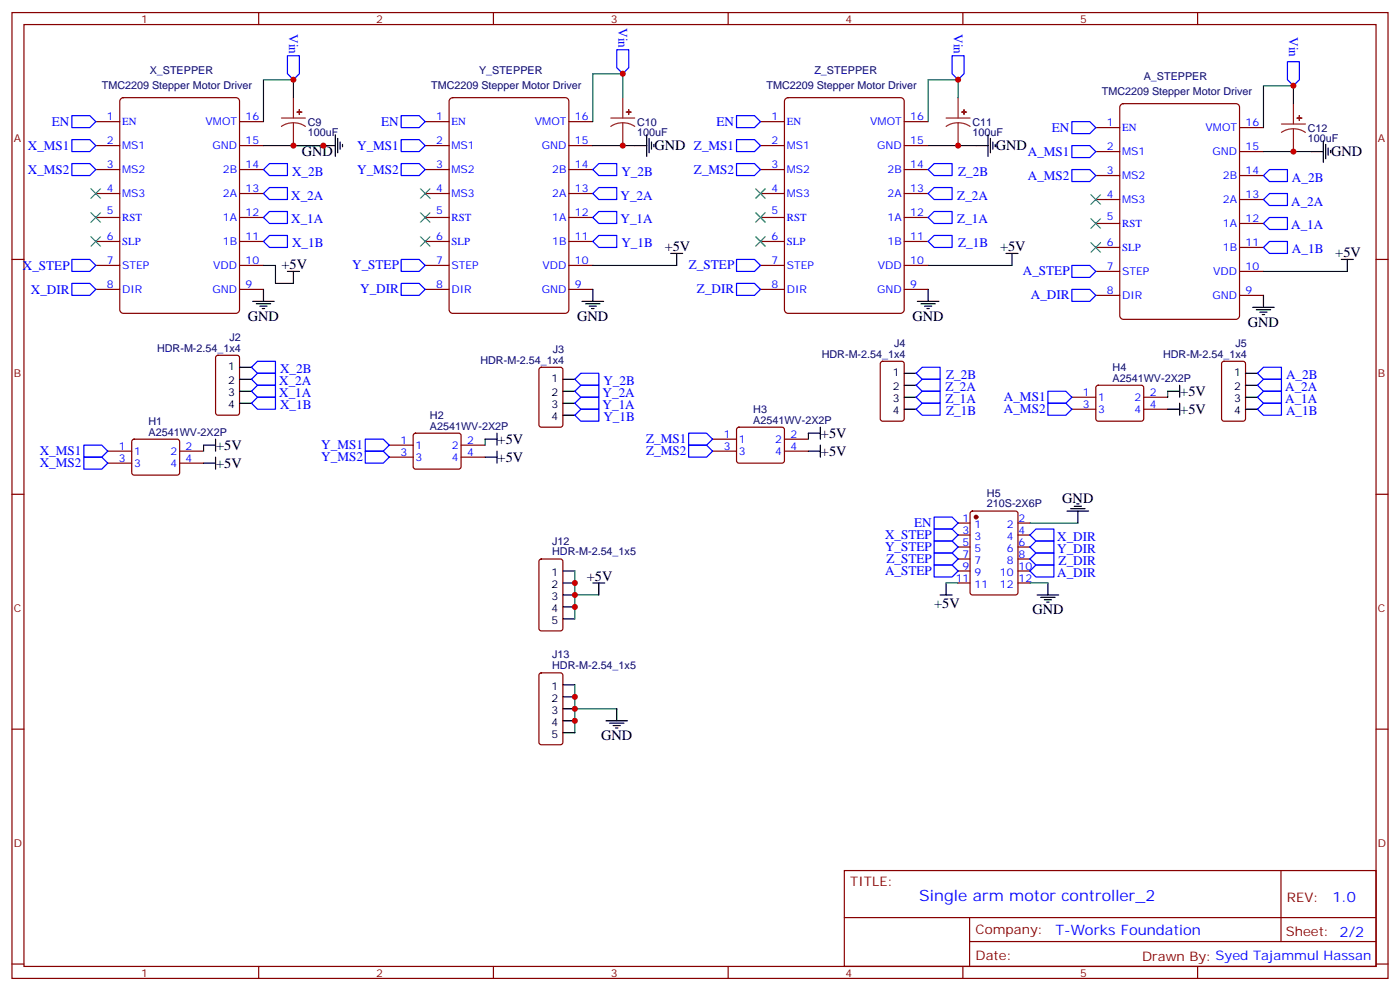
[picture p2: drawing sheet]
<svg xmlns="http://www.w3.org/2000/svg" width="412mm" height="292mm" viewBox="0 0 412 292" stroke-linecap="round" stroke-linejoin="round" font-family="sans-serif">
<g fill="none" stroke="#870000" stroke-width=".35">
<path d="M3.5 3.7h405.4v284.3h-405.4zM7.1 7.2h398.2v277.3h-398.2zM76.2 3.7v3.5M145.3 3.7v3.5M214.5 3.7v3.5M283.6 3.7v3.5M352.8 3.7v3.5M28.2 35.8h7.1M35.5 29.2l.8-.4h33.2l.9 .4 .2 .6v61.4l-.5 .8-.6 .3h-33.2l-.8-.5-.2-.6v-61.4zM70.6 35.8h7M125.2 35.8h7.1M132.5 29.2l.8-.4h33.2l.9 .4 .2 .6v61.4l-.5 .8-.6 .3h-33.2l-.8-.5-.2-.6v-61.4z"/>
<path d="M167.6 35.8h7M224 35.8h7.1M231.3 29.2l.8-.4h33.2l.8 .4 .2 .6v61.4l-.4 .8-.6 .3h-33.2l-.8-.5-.2-.6v-61.4zM266.3 35.8h7.1M322.8 37.6h7M330.1 30.9l.8-.4h33.2l.8 .4 .2 .7v61.4l-.5 .8-.5 .2h-33.2l-.8-.5-.3-.5v-61.4zM365.1 37.6h7.1M28.2 42.9h7.1M28.2 49.9h7.1M28.2 57h7.1M70.6 42.9h7M70.6 49.9h7"/>
<path d="M70.6 57h7M125.2 42.9h7.1M125.2 49.9h7.1M125.2 57h7.1M167.6 42.9h7M167.6 49.9h7M167.6 57h7M224 42.9h7.1M224 49.9h7.1M224 57h7.1M266.3 42.9h7.1M266.3 49.9h7.1"/>
<path d="M266.3 57h7.1M322.8 44.6h7M322.8 51.7h7M322.8 58.7h7M365.1 44.6h7.1M365.1 51.7h7.1M365.1 58.7h7.1M3.5 76.4h3.6M28.2 64h7.1M28.2 71.1h7.1M28.2 78.1h7.1M70.6 64h7"/>
<path d="M70.6 71.1h7M70.6 78.1h7M125.2 64h7.1M125.2 71.1h7.1M125.2 78.1h7.1M167.6 64h7M167.6 71.1h7M167.6 78.1h7M224 64h7.1M224 71.1h7.1M224 78.1h7.1M266.3 64h7.1"/>
<path d="M266.3 71.1h7.1M266.3 78.1h7.1M322.8 65.8h7M322.8 72.8h7M322.8 79.9h7M365.1 65.8h7.1M365.1 72.8h7.1M365.1 79.9h7.1M405.3 76.4h3.6M28.2 85.2h7.1M70.6 85.2h7M125.2 85.2h7.1"/>
<path d="M167.6 85.2h7M224 85.2h7.1M266.3 85.2h7.1M322.8 87h7M365.1 87h7.1M63.7 104.8l.5-.2h5.6l.7 .4 .1 16.5-.5 .7h-5.9l-.6-.4-.1-16.5zM159 108.3l.5-.2h5.6l.7 .5v16.5l-.5 .6-5.8 .1-.7-.5-.1-16.5zM259.5 106.6l.5-.2h5.6l.7 .4v16.5l-.4 .6-5.9 .1-.7-.5v-16.4zM315.7 116.9h7.1M323 113.6l.5-.2h12.7l.5 .2 .2 .5-.1 9.5-.6 .4-13-.1-.4-.6v-9.2zM336.9 116.9h7.1M360.1 106.6l.4-.2h5.7l.6 .4 .1 16.5-.5 .6-5.9 .1-.6-.5-.1-16.4z"/>
<path d="M31.7 132.8h7.1M31.7 136.3h7.1M39 129.5l.5-.2h12.7l.5 .2 .2 .5v9.4l-.7 .5-13-.1-.4-.6v-9.2zM52.9 132.8h7.1M52.9 136.3h7.1M114.7 131.1h7M114.7 134.6h7M121.9 127.7l.5-.2h12.7l.5 .2 .2 .5v9.5l-.7 .4-13-.1-.4-.6v-9.2zM135.8 131.1h7.1M135.8 134.6h7.1M209.9 132.8h7.1M209.9 129.3h7.1"/>
<path d="M217.2 126l.5-.2h12.7l.5 .2 .2 .5-.1 9.4-.6 .4h-13l-.4-.7v-9.1zM231.1 132.8h7M231.1 129.3h7M315.7 120.5h7.1M336.9 120.5h7.1M3.5 145.5h3.6M282.2 154h3.6M282.2 157.5h3.6M286 150.7l.5-.2h12.7l.6 .4 .1 23.5-.5 .7-12.9 .1-.7-.5v-23.5zM299.9 154h3.5M299.9 157.5h3.5M405.3 145.5h3.6"/>
<path d="M159 164.8l.5-.2h5.6l.7 .4v20l-.5 .7h-5.8l-.7-.4-.1-20zM282.2 171.6h3.6M282.2 168.1h3.6M282.2 161h3.6M282.2 164.6h3.6M299.9 171.6h3.5M299.9 168.1h3.5M299.9 161h3.5M299.9 164.6h3.5M159 198.3l.5-.2h5.6l.7 .4v20l-.5 .7-5.8 .1-.7-.5-.1-20zM3.5 214.7h3.6M405.3 214.7h3.6"/>
<path d="M248.7 256.3h156.6v28.2h-156.6zM377.3 256.3v20.9M248.7 270.1h156.5M285.6 277.2h119.6M285.6 270.1v14.2M3.5 283.8h3.6M76.2 284.5v3.5M145.3 284.5v3.5M214.5 284.5v3.5M283.6 284.5v3.5M352.8 284.5v3.5M405.3 283.8h3.6"/>
</g>
<g fill="#8c2424" stroke="#8c2424" stroke-width=".35">
<path d="M88.2 32.3v1.4z"/>
<path d="M87.5 33h1.4z"/>
<path d="M185.2 32.3v1.4z"/>
<path d="M184.5 33h1.4z"/>
<path d="M284 32.3v1.4z"/>
<path d="M283.3 33h1.4z"/>
<path d="M382.7 34l.1 1.5z"/>
<path d="M382.1 34.7l1.4 .1z"/>
</g>
<g fill="none" stroke="#8c2424" stroke-width=".35">
<path d="M82.9 34.7h7.1M86.4 36.2l1.9 .2 1.7 .8M86.4 36.2l-1.8 .2-1.7 .8M86.4 28.8v5.9M86.4 36.2v6.7M179.9 34.7h7.1M183.4 36.2l1.9 .2 1.7 .8M183.4 36.2l-1.8 .2-1.7 .8M183.4 28.8v5.9M183.4 36.2v6.7M278.7 34.7h7.1M282.2 36.2l1.9 .2 1.7 .8"/>
<path d="M282.2 36.2l-1.8 .2-1.7 .8M282.2 28.8v5.9M282.2 36.2v6.7M377.5 36.5h7M381 37.9l1.9 .3 1.6 .8M381 37.9l-1.9 .3-1.6 .8M381 30.5v6M381 37.9v6.7"/>
</g>
<g fill="none" stroke="#008700" stroke-width=".35">
<path d="M86.4 28.8v-5.3h-8.8v12.3M183.4 28.8v-7.1h-8.8v14.1M282.2 28.8v-5.3h-8.8v12.3M381 30.5v-5.3h-8.8v12.4M77.6 42.9h17.6M174.6 42.9h12.4M273.4 42.9h14.1M372.2 44.6h14.1M77.6 78.1h3.5v5.3h5.3M174.6 78.1h24.7M273.4 78.1h24.7M372.2 79.9h24.7"/>
<path d="M344 115.2v1.7M60 131.1v1.7M142.9 129.3v1.8M238.1 127.5v1.8M303.4 154h14.1M169.3 168.1v14.1M169.3 175.2h7.1M278.7 171.6h3.5M303.4 171.6h5.3M169.3 201.6v14.1M169.3 208.7h12.4"/>
</g>
<g fill="none" stroke="#000" stroke-width=".35">
<path d="M98.8 39.7v6.3M190.5 39.7v6.3M291 39.7v6.3M95.2 42.9h3.6M99.5 40.7v4.3M100.2 41.8v2.1M100.9 42.5v.7M187 42.9h3.5M191.2 40.7v4.3M191.9 41.8v2.1M192.6 42.5v.7M287.5 42.9h3.5"/>
<path d="M291.7 40.7v4.3M292.5 41.8v2.1M293.2 42.5v.7M386.3 44.6h3.5M389.8 41.5v6.3M390.5 42.5v4.2M391.2 43.6v2.1M391.9 44.3v.7M84.7 79.9h3.5M86.4 79.9v3.5M197.6 74.6h3.5M199.3 74.6v3.5"/>
<path d="M296.3 74.6h3.6M298.1 74.6v3.5M395.1 76.4h3.5M396.9 76.4v3.5M74.4 88.7h6.4M75.5 89.4h4.2M76.6 90.1h2.1M77.3 90.8h.7M77.6 85.2v3.5M171.4 88.7h6.4M172.5 89.4h4.2M173.6 90.1h2.1"/>
<path d="M174.3 90.8h.7M174.6 85.2v3.5M270.2 88.7h6.4M271.3 89.4h4.2M272.3 90.1h2.2M273 90.8h.8M273.4 85.2v3.5M369 90.5h6.4M370.1 91.2h4.2M371.1 91.9h2.1M371.8 92.6h.7M372.2 87v3.5"/>
<path d="M70.6 108.1h3.5M70.6 111.7h3.5M70.6 115.2h3.5M70.6 118.7h3.5M165.8 111.7h3.5M165.8 115.2h3.5M165.8 118.7h3.5M266.3 109.9h3.6M266.3 113.4h3.6M266.3 116.9h3.6M344 115.2h3.5M347.5 113.4v3.5"/>
<path d="M347.5 118.7v3.5M366.9 109.9h3.5M366.9 113.4h3.5M366.9 116.9h3.5M60 131.1h3.5M60 136.3h3.5M63.5 129.3v3.5M63.5 134.6v3.5M142.9 134.6h3.5M142.9 129.3h3.5M146.4 127.5v3.6M146.4 132.8v3.5"/>
<path d="M165.8 122.2h3.5M238.1 132.8h3.6M238.1 127.5h3.6M241.7 125.8v3.5M241.7 131.1v3.5M266.3 120.5h3.6M344 120.5h3.5M366.9 120.5h3.5M314.3 150.5h6.4M315.4 149.8h4.2M316.4 149h2.2M317.1 148.3h.8"/>
<path d="M317.5 150.5v3.5M165.8 175.2h3.5M165.8 168.1h3.5M165.8 171.6h3.5M165.8 178.7h3.5M174.6 171.6h3.6M176.4 171.6v3.6M276.9 175.2h3.6M278.7 171.6v3.6M305.5 175.2h6.4M306.6 175.9h4.2M307.6 176.6h2.1"/>
<path d="M308.3 177.3h.7M308.7 171.6v3.6M165.8 182.2h3.5M165.8 201.6h3.5M165.8 205.1h3.5M165.8 208.7h3.5M165.8 212.2h3.5M165.8 215.7h3.5M178.5 212.2h6.4M179.6 212.9h4.2M180.6 213.6h2.1M181.3 214.3h.7"/>
<path d="M181.7 208.7v3.5"/>
</g>
<g fill="none" stroke="#00f" stroke-width=".35">
<path d="M84.7 16.4h3.5v5.3l-1.8 1.8-1.7-1.8zM181.7 14.6h3.5v5.3l-1.8 1.8-1.7-1.8zM280.5 16.4h3.5v5.3l-1.8 1.8-1.7-1.8zM379.2 18.2h3.6v5.3l-1.8 1.7-1.8-1.7zM21.2 34h5.3l1.7 1.8-1.7 1.8h-5.3zM118.2 34h5.3l1.7 1.8-1.7 1.8h-5.3zM217 34h5.2l1.8 1.8-1.8 1.8h-5.2zM315.7 35.8h5.3l1.8 1.8-1.8 1.7h-5.3zM21.2 41.1h5.3l1.7 1.8-1.7 1.7h-5.3zM21.2 48.2h5.3l1.7 1.7-1.7 1.8h-5.3zM79.4 48.2h5.3v3.5h-5.3l-1.8-1.8zM79.4 55.2h5.3v3.5h-5.3l-1.8-1.7z"/>
<path d="M118.2 41.1h5.3l1.7 1.8-1.7 1.7h-5.3zM118.2 48.2h5.3l1.7 1.7-1.7 1.8h-5.3zM174.6 49.9l1.8-1.7h5.3v3.5h-5.3zM174.6 57l1.8-1.8h5.3v3.5h-5.3zM217 41.1h5.2l1.8 1.8-1.8 1.7h-5.2zM217 48.2h5.2l1.8 1.7-1.8 1.8h-5.2zM275.2 48.2h5.3v3.5h-5.3l-1.8-1.8zM275.2 55.2h5.3v3.5h-5.3l-1.8-1.7zM315.7 42.9h5.3l1.8 1.7-1.8 1.8h-5.3zM315.7 49.9h5.3l1.8 1.8-1.8 1.7h-5.3zM373.9 49.9h5.3v3.5h-5.3l-1.7-1.7zM373.9 57h5.3v3.5h-5.3l-1.7-1.8z"/>
<path d="M21.2 76.4h5.3l1.7 1.7-1.7 1.8h-5.3zM79.4 62.3h5.3v3.5h-5.3l-1.8-1.8zM79.4 69.3h5.3v3.5h-5.3l-1.8-1.7zM118.2 76.4h5.3l1.7 1.7-1.7 1.8h-5.3zM174.6 64l1.8-1.7h5.3v3.5h-5.3zM176.4 69.3h5.3v3.5h-5.3l-1.8-1.7zM217 76.4h5.2l1.8 1.7-1.8 1.8h-5.2zM275.2 62.3h5.3v3.5h-5.3l-1.8-1.8zM275.2 69.3h5.3v3.5h-5.3l-1.8-1.7zM315.7 78.1h5.3l1.8 1.8-1.8 1.8h-5.3zM373.9 64h5.3v3.6h-5.3l-1.7-1.8zM373.9 71.1h5.3v3.5h-5.3l-1.7-1.8z"/>
<path d="M21.2 83.4h5.3l1.7 1.8-1.7 1.8h-5.3zM118.2 83.4h5.3l1.7 1.8-1.7 1.8h-5.3zM217 83.4h5.2l1.8 1.8-1.8 1.8h-5.2zM315.7 85.2h5.3l1.8 1.8-1.8 1.7h-5.3zM75.8 106.4h5.3v3.5h-5.3l-1.7-1.8zM75.8 109.9h5.3v3.5h-5.3l-1.7-1.7zM75.8 113.4h5.3v3.5h-5.3l-1.7-1.7zM75.8 116.9h5.3v3.6h-5.3l-1.7-1.8zM171.1 109.9h5.3v3.5h-5.3l-1.8-1.7zM171.1 113.4h5.3v3.5h-5.3l-1.8-1.7zM171.1 116.9h5.3v3.6h-5.3l-1.8-1.8zM271.6 108.1h5.3v3.6h-5.3l-1.7-1.8z"/>
<path d="M271.6 111.7h5.3v3.5h-5.3l-1.7-1.8zM271.6 115.2h5.3v3.5h-5.3l-1.7-1.8zM271.6 118.7h5.3v3.5h-5.3l-1.7-1.7zM308.7 115.2h5.3l1.7 1.7-1.7 1.8h-5.3zM308.7 118.7h5.3l1.7 1.8-1.7 1.7h-5.3zM370.4 113.4l1.8-1.7h5.3v3.5h-5.3zM372.2 108.1h5.3v3.6h-5.3l-1.8-1.8zM372.2 115.2h5.3v3.5h-5.3l-1.8-1.8zM24.7 131.1h5.3l1.7 1.7-1.7 1.8h-5.3zM24.7 134.6h5.3l1.7 1.7-1.7 1.8h-5.3zM107.6 129.3h5.3l1.8 1.8-1.8 1.7h-5.3zM107.6 132.8h5.3l1.8 1.8-1.8 1.7h-5.3z"/>
<path d="M171.1 120.5h5.3v3.5h-5.3l-1.8-1.8zM202.8 127.5h5.3l1.8 1.8-1.8 1.8h-5.3zM202.8 131.1h5.3l1.8 1.7-1.8 1.8h-5.3zM370.4 120.5l1.8-1.8h5.3v3.5h-5.3zM275.2 152.2h5.3l1.7 1.8-1.7 1.8h-5.3zM275.2 155.8h5.3l1.7 1.7-1.7 1.8h-5.3zM275.2 159.3h5.3l1.7 1.7-1.7 1.8h-5.3zM303.4 157.5l1.8-1.7h5.2v3.5h-5.2zM305.2 159.3h5.2v3.5h-5.2l-1.8-1.8zM275.2 162.8h5.3l1.7 1.8-1.7 1.7h-5.3zM275.2 166.3h5.3l1.7 1.8-1.7 1.8h-5.3zM303.4 164.6l1.8-1.8h5.2v3.5h-5.2z"/>
<path d="M305.2 166.3h5.2v3.6h-5.2l-1.8-1.8z"/>
</g>
<g fill="none" stroke="#3c3" stroke-width=".35">
<path d="M26.8 55.6l2.8 2.8M29.6 55.6l-2.8 2.8M123.8 55.6l2.8 2.8M126.6 55.6l-2.8 2.8M222.6 55.6l2.8 2.8M225.4 55.6l-2.8 2.8M321.4 57.3l2.8 2.8M324.2 57.3l-2.8 2.8M26.8 62.6l2.8 2.8M26.8 69.7l2.8 2.8M29.6 62.6l-2.8 2.8M29.6 69.7l-2.8 2.8"/>
<path d="M123.8 62.6l2.8 2.8M123.8 69.7l2.8 2.8M126.6 62.6l-2.8 2.8M126.6 69.7l-2.8 2.8M222.6 62.6l2.8 2.8M222.6 69.7l2.8 2.8M225.4 62.6l-2.8 2.8M225.4 69.7l-2.8 2.8M321.4 64.4l2.8 2.8M321.4 71.4l2.8 2.9M324.2 64.4l-2.8 2.8M324.2 71.4l-2.8 2.9"/>
</g>
<circle cx="287.5" cy="152.2" r=".53" fill="#870000" stroke="#870000" stroke-width=".35"/>
<g fill="#c00">
<circle cx="86.4" cy="42.9" r=".88"/>
<circle cx="282.2" cy="42.9" r=".88"/>
<circle cx="381" cy="44.6" r=".88"/>
<circle cx="86.4" cy="23.5" r=".88"/>
<circle cx="183.4" cy="21.7" r=".88"/>
<circle cx="282.2" cy="23.5" r=".88"/>
<circle cx="381" cy="25.2" r=".88"/>
<circle cx="183.4" cy="42.9" r=".88"/>
<circle cx="95.3" cy="42.9" r=".88"/>
<circle cx="169.3" cy="175.2" r=".88"/>
<circle cx="169.3" cy="171.6" r=".88"/>
<circle cx="169.3" cy="178.7" r=".88"/>
<circle cx="169.3" cy="208.7" r=".88"/>
<circle cx="169.3" cy="205.1" r=".88"/>
<circle cx="169.3" cy="212.2" r=".88"/>
</g>
<text font-size="4.6" fill="#00f" x="270.8" y="265.3">Single arm motor controller_2</text>
<g font-size="4.2">
<text x="88.9" y="46">GND</text>
<text x="192.8" y="44.3">GND Z_MS1</text>
<text x="293.3" y="44.3">GND</text>
<text x="392.1" y="46.1">GND</text>
<text x="195.8" y="73.9">+5V</text>
<text x="294.6" y="73.9">+5V</text>
<text x="393.3" y="75.7">+5V</text>
<text x="82.9" y="79.2">+5V</text>
<text x="73" y="94.4">GND</text>
<text x="170" y="94.4">GND</text>
<text x="268.8" y="94.4">GND</text>
<text x="367.6" y="96.1">GND</text>
<text x="347.7" y="116.6">+5V</text>
<text x="347.7" y="121.9">+5V</text>
<text x="146.6" y="130.7">+5V</text>
<text x="241.8" y="129">+5V</text>
<text x="63.7" y="132.5">+5V</text>
<text x="63.7" y="137.8">+5V</text>
<text x="146.6" y="136">+5V</text>
<text x="241.8" y="134.3">+5V</text>
<text x="312.9" y="148">GND</text>
<text x="172.9" y="170.9">+5V</text>
<text x="275.2" y="179">+5V</text>
<text x="304.1" y="180.8">GND</text>
<text x="177.1" y="217.8">GND</text>
</g>
<g font-size="4.2" fill="#00f">
<text x="392.5" y="265.6">1.0</text>
<text x="310.9" y="275.1">T-Works Foundation</text>
</g>
<g font-size="3.9" fill="#00f">
<text x="85.2" y="10.1" transform="rotate(90 85.2 10.1)">Vin</text>
<text x="182.2" y="8.3" transform="rotate(90 182.2 8.3)">Vin</text>
<text x="281" y="10.1" transform="rotate(90 281 10.1)">Vin</text>
<text x="379.7" y="10.9" transform="rotate(90 379.7 10.9)">Vin</text>
<text x="15.3" y="37.1">EN</text>
<text x="112.3" y="37">EN</text>
<text x="211.1" y="37">EN</text>
<text x="309.9" y="38.7">EN</text>
<text x="8.2" y="44.1">X_MS1</text>
<text x="105.2" y="44.1">Y_MS1</text>
<text x="302.8" y="45.8">A_MS1</text>
<text x="8.2" y="51.1">X_MS2</text>
<text x="86" y="51.7">X_2B</text>
<text x="105.2" y="51.1">Y_MS2</text>
<text x="183" y="51.7">Y_2B</text>
<text x="204.4" y="51.1">Z_MS2</text>
<text x="282.2" y="51.7">Z_2B</text>
<text x="302.8" y="52.8">A_MS2</text>
<text x="380.6" y="53.4">A_2B</text>
<text x="85.8" y="58.7">X_2A</text>
<text x="182.8" y="58.7">Y_2A</text>
<text x="282" y="58.7">Z_2A</text>
<text x="85.8" y="65.8">X_1A</text>
<text x="182.8" y="65.8">Y_1A</text>
<text x="282" y="65.8">Z_1A</text>
<text x="380.4" y="60.5">A_2A</text>
<text x="380.4" y="67.6">A_1A</text>
<text x="86" y="72.8">X_1B</text>
<text x="183" y="72.8">Y_1B</text>
<text x="282.2" y="72.8">Z_1B</text>
<text x="380.6" y="74.6">A_1B</text>
<text x="6.7" y="79.4">X_STEP</text>
<text x="103.7" y="79.3">Y_STEP</text>
<text x="202.9" y="79.3">Z_STEP</text>
<text x="301.3" y="81.1">A_STEP</text>
<text x="9.1" y="86.4">X_DIR</text>
<text x="106.1" y="86.4">Y_DIR</text>
<text x="205.3" y="86.4">Z_DIR</text>
<text x="303.7" y="88.1">A_DIR</text>
<text x="82.3" y="113.4">X_2A</text>
<text x="82.5" y="109.9">X_2B</text>
<text x="177.7" y="113.4">Y_2B</text>
<text x="278.7" y="111.7">Z_2B</text>
<text x="378.8" y="111.7">A_2B</text>
<text x="82.3" y="116.9">X_1A</text>
<text x="177.5" y="116.9">Y_2A</text>
<text x="278.5" y="115.2">Z_2A</text>
<text x="278.5" y="118.7">Z_1A</text>
<text x="295.7" y="118.1">A_MS1</text>
<text x="378.6" y="115.2">A_2A</text>
<text x="378.6" y="118.7">A_1A</text>
<text x="82.5" y="120.5">X_1B</text>
<text x="177.5" y="120.5">Y_1A</text>
<text x="177.7" y="124">Y_1B</text>
<text x="278.7" y="122.2">Z_1B</text>
<text x="295.7" y="121.6">A_MS2</text>
<text x="378.8" y="122.2">A_1B</text>
<text x="190.3" y="130.5">Z_MS1</text>
<text x="11.7" y="134">X_MS1</text>
<text x="11.7" y="137.6">X_MS2</text>
<text x="94.6" y="132.3">Y_MS1</text>
<text x="94.6" y="135.8">Y_MS2</text>
<text x="190.3" y="134">Z_MS2</text>
<text x="269.3" y="155.2">EN</text>
<text x="260.7" y="158.8">X_STEP</text>
<text x="311.4" y="159.3">X_DIR</text>
<text x="260.7" y="162.3">Y_STEP</text>
<text x="261.2" y="165.8">Z_STEP</text>
<text x="311.4" y="162.8">Y_DIR</text>
<text x="311.8" y="166.3">Z_DIR</text>
<text x="260.7" y="169.4">A_STEP</text>
<text x="311.4" y="169.9">A_DIR</text>
</g>
<g font-size="3.9" fill="#800">
<text x="250.5" y="260.9">TITLE:</text>
<text x="379.1" y="265.6">REV:</text>
<text x="287.4" y="275.1">Company:</text>
<text x="378.7" y="275.7">Sheet: 2/2</text>
<text x="287.4" y="282.8">Date:</text>
<text x="336.4" y="282.8">Drawn By: Syed Tajammul Hassan</text>
</g>
<g font-size="3.2" fill="#800">
<text x="41.6" y="6.7">1</text>
<text x="110.8" y="6.7">2</text>
<text x="179.9" y="6.7">3</text>
<text x="249.1" y="6.7">4</text>
<text x="318.2" y="6.7">5</text>
<text x="4.1" y="41.8">A</text>
<text x="405.9" y="41.8">A</text>
<text x="4.1" y="110.9">B</text>
<text x="405.9" y="110.9">B</text>
<text x="4.1" y="180.1">C</text>
<text x="405.9" y="180.1">C</text>
<text x="4.1" y="249.2">D</text>
<text x="405.9" y="249.2">D</text>
<text x="41.6" y="287.5">1</text>
<text x="110.8" y="287.5">2</text>
<text x="179.9" y="287.5">3</text>
<text x="249.1" y="287.5">4</text>
<text x="318.2" y="287.5">5</text>
</g>
<g font-size="3.2" fill="#000080">
<text x="44.1" y="21.7">X_STEPPER</text>
<text x="141.1" y="21.7">Y_STEPPER</text>
<text x="239.9" y="21.7">Z_STEPPER</text>
<text x="336.9" y="23.5">A_STEPPER</text>
<text x="30" y="26.3">TMC2209 Stepper Motor Driver</text>
<text x="127" y="26.3">TMC2209 Stepper Motor Driver</text>
<text x="225.8" y="26.3">TMC2209 Stepper Motor Driver</text>
<text x="324.5" y="28">TMC2209 Stepper Motor Driver</text>
<text x="90.7" y="40.1">100uF</text>
<text x="90.7" y="37">C9</text>
<text x="187.7" y="40.1">100uF</text>
<text x="187.7" y="37">C10</text>
<text x="286.5" y="40.1">100uF</text>
<text x="286.5" y="37">C11</text>
<text x="385.2" y="41.9">100uF</text>
<text x="385.2" y="38.7">C12</text>
<text x="67.6" y="100.4">J2</text>
<text x="46.3" y="103.5">HDR-M-2.54_1x4</text>
<text x="141.5" y="107.1">HDR-M-2.54_1x4</text>
<text x="162.9" y="103.9">J3</text>
<text x="242.1" y="105.3">HDR-M-2.54_1x4</text>
<text x="263.4" y="102.2">J4</text>
<text x="342.6" y="105.3">HDR-M-2.54_1x4</text>
<text x="364" y="102.2">J5</text>
<text x="327.7" y="112.4">A2541WV-2X2P</text>
<text x="327.7" y="109.2">H4</text>
<text x="43.8" y="125.1">H1</text>
<text x="126.7" y="123.3">H2</text>
<text x="221.9" y="124.7">A2541WV-2X2P</text>
<text x="221.9" y="121.5">H3</text>
<text x="43.8" y="128.2">A2541WV-2X2P</text>
<text x="126.7" y="126.5">A2541WV-2X2P</text>
<text x="290.7" y="149.4">210S-2X6P</text>
<text x="290.7" y="146.2">H5</text>
<text x="162.7" y="160.3">J12</text>
<text x="162.7" y="163.5">HDR-M-2.54_1x5</text>
<text x="162.7" y="197">HDR-M-2.54_1x5</text>
<text x="162.7" y="193.9">J13</text>
</g>
<g font-size="3.2" fill="#00f">
<text x="31.5" y="35.5">1</text>
<text x="72.3" y="35.5">16</text>
<text x="128.5" y="35.5">1</text>
<text x="169.3" y="35.5">16</text>
<text x="227.3" y="35.5">1</text>
<text x="268.1" y="35.5">16</text>
<text x="36" y="36.9">EN</text>
<text x="60.6" y="36.9">VMOT</text>
<text x="133" y="36.9">EN</text>
<text x="157.6" y="36.9">VMOT</text>
<text x="231.8" y="36.9">EN</text>
<text x="256.3" y="36.9">VMOT</text>
<text x="326.1" y="37.2">1</text>
<text x="330.6" y="38.6">EN</text>
<text x="355.1" y="38.6">VMOT</text>
<text x="366.9" y="37.2">16</text>
<text x="31.5" y="42.5">2</text>
<text x="36" y="43.9">MS1</text>
<text x="62.6" y="43.9">GND</text>
<text x="72.3" y="42.5">15</text>
<text x="128.5" y="42.5">2</text>
<text x="133" y="43.9">MS1</text>
<text x="159.6" y="43.9">GND</text>
<text x="169.3" y="42.5">15</text>
<text x="227.3" y="42.5">2</text>
<text x="231.8" y="43.9">MS1</text>
<text x="258.4" y="43.9">GND</text>
<text x="268.1" y="42.5">15</text>
<text x="326.1" y="44.3">2</text>
<text x="330.6" y="45.7">MS1</text>
<text x="357.1" y="45.7">GND</text>
<text x="366.9" y="44.3">15</text>
<text x="31.5" y="49.6">3</text>
<text x="36" y="51">MS2</text>
<text x="65.7" y="51">2B</text>
<text x="72.3" y="49.6">14</text>
<text x="128.5" y="49.6">3</text>
<text x="133" y="51">MS2</text>
<text x="162.7" y="51">2B</text>
<text x="169.3" y="49.6">14</text>
<text x="227.3" y="49.6">3</text>
<text x="231.8" y="51">MS2</text>
<text x="261.5" y="51">2B</text>
<text x="268.1" y="49.6">14</text>
<text x="326.1" y="51.3">3</text>
<text x="330.6" y="52.7">MS2</text>
<text x="360.2" y="52.7">2B</text>
<text x="366.9" y="51.3">14</text>
<text x="31.5" y="56.6">4</text>
<text x="36" y="58">MS3</text>
<text x="65.7" y="58">2A</text>
<text x="72.3" y="56.6">13</text>
<text x="128.5" y="56.6">4</text>
<text x="133" y="58">MS3</text>
<text x="162.7" y="58">2A</text>
<text x="169.3" y="56.6">13</text>
<text x="227.3" y="56.6">4</text>
<text x="231.8" y="58">MS3</text>
<text x="261.5" y="58">2A</text>
<text x="268.1" y="56.6">13</text>
<text x="326.1" y="58.4">4</text>
<text x="330.6" y="59.8">MS3</text>
<text x="360.2" y="59.8">2A</text>
<text x="366.9" y="58.4">13</text>
<text x="31.5" y="63.1">5</text>
<text x="36" y="65.1">RST</text>
<text x="65.7" y="65.1">1A</text>
<text x="72.3" y="63.7">12</text>
<text x="128.5" y="63.1">5</text>
<text x="133" y="65.1">RST</text>
<text x="162.7" y="65.1">1A</text>
<text x="169.3" y="63.7">12</text>
<text x="227.3" y="63.1">5</text>
<text x="231.8" y="65.1">RST</text>
<text x="261.5" y="65.1">1A</text>
<text x="268.1" y="63.7">12</text>
<text x="326.1" y="64.9">5</text>
<text x="366.9" y="65.4">12</text>
<text x="31.5" y="70.7">6</text>
<text x="72.3" y="70.7">11</text>
<text x="128.5" y="70.7">6</text>
<text x="169.3" y="70.7">11</text>
<text x="227.3" y="70.7">6</text>
<text x="268.1" y="70.7">11</text>
<text x="330.6" y="66.9">RST</text>
<text x="360.2" y="66.9">1A</text>
<text x="31.5" y="77.8">7</text>
<text x="36" y="72.1">SLP</text>
<text x="65.7" y="72.1">1B</text>
<text x="72.3" y="77.8">10</text>
<text x="128.5" y="77.8">7</text>
<text x="133" y="72.1">SLP</text>
<text x="162.7" y="72.1">1B</text>
<text x="169.3" y="77.8">10</text>
<text x="227.3" y="77.8">7</text>
<text x="231.8" y="72.1">SLP</text>
<text x="261.5" y="72.1">1B</text>
<text x="268.1" y="77.8">10</text>
<text x="326.1" y="72.5">6</text>
<text x="330.6" y="73.9">SLP</text>
<text x="360.2" y="73.9">1B</text>
<text x="366.9" y="72.5">11</text>
<text x="36" y="79.2">STEP</text>
<text x="62.8" y="79.2">VDD</text>
<text x="133" y="79.2">STEP</text>
<text x="159.8" y="79.2">VDD</text>
<text x="231.8" y="79.2">STEP</text>
<text x="258.6" y="79.2">VDD</text>
<text x="326.1" y="79.6">7</text>
<text x="330.6" y="81">STEP</text>
<text x="357.4" y="81">VDD</text>
<text x="366.9" y="79.6">10</text>
<text x="31.5" y="84.8">8</text>
<text x="36" y="86.3">DIR</text>
<text x="62.6" y="86.3">GND</text>
<text x="72.3" y="84.8">9</text>
<text x="128.5" y="84.8">8</text>
<text x="133" y="86.3">DIR</text>
<text x="159.6" y="86.3">GND</text>
<text x="169.3" y="84.8">9</text>
<text x="227.3" y="84.8">8</text>
<text x="231.8" y="86.3">DIR</text>
<text x="258.4" y="86.3">GND</text>
<text x="268.1" y="84.8">9</text>
<text x="326.1" y="86.6">8</text>
<text x="330.6" y="88">DIR</text>
<text x="357.1" y="88">GND</text>
<text x="366.9" y="86.6">9</text>
<text x="319" y="116.6">1</text>
<text x="323.5" y="118">1</text>
<text x="334.2" y="118">2</text>
<text x="338.7" y="116.6">2</text>
<text x="319" y="120.1">3</text>
<text x="323.5" y="121.5">3</text>
<text x="334.2" y="121.5">4</text>
<text x="338.7" y="120.1">4</text>
<text x="117.9" y="130.7">1</text>
<text x="137.6" y="130.7">2</text>
<text x="213.2" y="128.9">1</text>
<text x="217.7" y="130.4">1</text>
<text x="228.3" y="130.4">2</text>
<text x="232.8" y="128.9">2</text>
<text x="35" y="132.5">1</text>
<text x="35" y="136">3</text>
<text x="39.5" y="133.9">1</text>
<text x="39.5" y="137.4">3</text>
<text x="50.2" y="133.9">2</text>
<text x="50.2" y="137.4">4</text>
<text x="54.7" y="132.5">2</text>
<text x="54.7" y="136">4</text>
<text x="117.9" y="134.2">3</text>
<text x="122.4" y="132.1">1</text>
<text x="122.4" y="135.6">3</text>
<text x="133.1" y="132.1">2</text>
<text x="133.1" y="135.6">4</text>
<text x="137.6" y="134.2">4</text>
<text x="213.2" y="132.5">3</text>
<text x="217.7" y="133.9">3</text>
<text x="228.3" y="133.9">4</text>
<text x="232.8" y="132.5">4</text>
<text x="283.6" y="153.6">1</text>
<text x="287.1" y="155.4">1</text>
<text x="296.5" y="155.4">2</text>
<text x="300" y="153.6">2</text>
<text x="283.6" y="157.2">3</text>
<text x="283.6" y="160.7">5</text>
<text x="287.1" y="158.9">3</text>
<text x="296.5" y="158.9">4</text>
<text x="300" y="160.7">6</text>
<text x="300" y="157.2">4</text>
<text x="283.6" y="164.2">7</text>
<text x="283.6" y="167.7">9</text>
<text x="287.1" y="162.5">5</text>
<text x="287.1" y="166">7</text>
<text x="296.5" y="166">8</text>
<text x="296.5" y="162.5">6</text>
<text x="300" y="167.7">10</text>
<text x="300" y="164.2">8</text>
<text x="281.5" y="171.3">11</text>
<text x="287.1" y="169.5">9</text>
<text x="287.1" y="173">11</text>
<text x="294.5" y="173">12</text>
<text x="294.5" y="169.5">10</text>
<text x="300" y="171.3">12</text>
</g>
<g font-size="3.2">
<text x="67.2" y="108.8">1</text>
<text x="67.2" y="113.1">2</text>
<text x="162.5" y="112.4">1</text>
<text x="263" y="110.6">1</text>
<text x="363.6" y="110.6">1</text>
<text x="67.2" y="116.6">3</text>
<text x="162.5" y="116.6">2</text>
<text x="263" y="114.8">2</text>
<text x="263" y="118.4">3</text>
<text x="363.6" y="114.8">2</text>
<text x="363.6" y="118.4">3</text>
<text x="67.2" y="120.1">4</text>
<text x="162.5" y="120.1">3</text>
<text x="162.5" y="123.6">4</text>
<text x="263" y="121.9">4</text>
<text x="363.6" y="121.9">4</text>
<text x="162.5" y="169.5">1</text>
<text x="162.5" y="173">2</text>
<text x="162.5" y="176.6">3</text>
<text x="162.5" y="180.1">4</text>
<text x="162.5" y="183.6">5</text>
<text x="162.5" y="203">1</text>
<text x="162.5" y="206.6">2</text>
<text x="162.5" y="210.1">3</text>
<text x="162.5" y="213.6">4</text>
<text x="162.5" y="217.1">5</text>
</g>
</svg>
